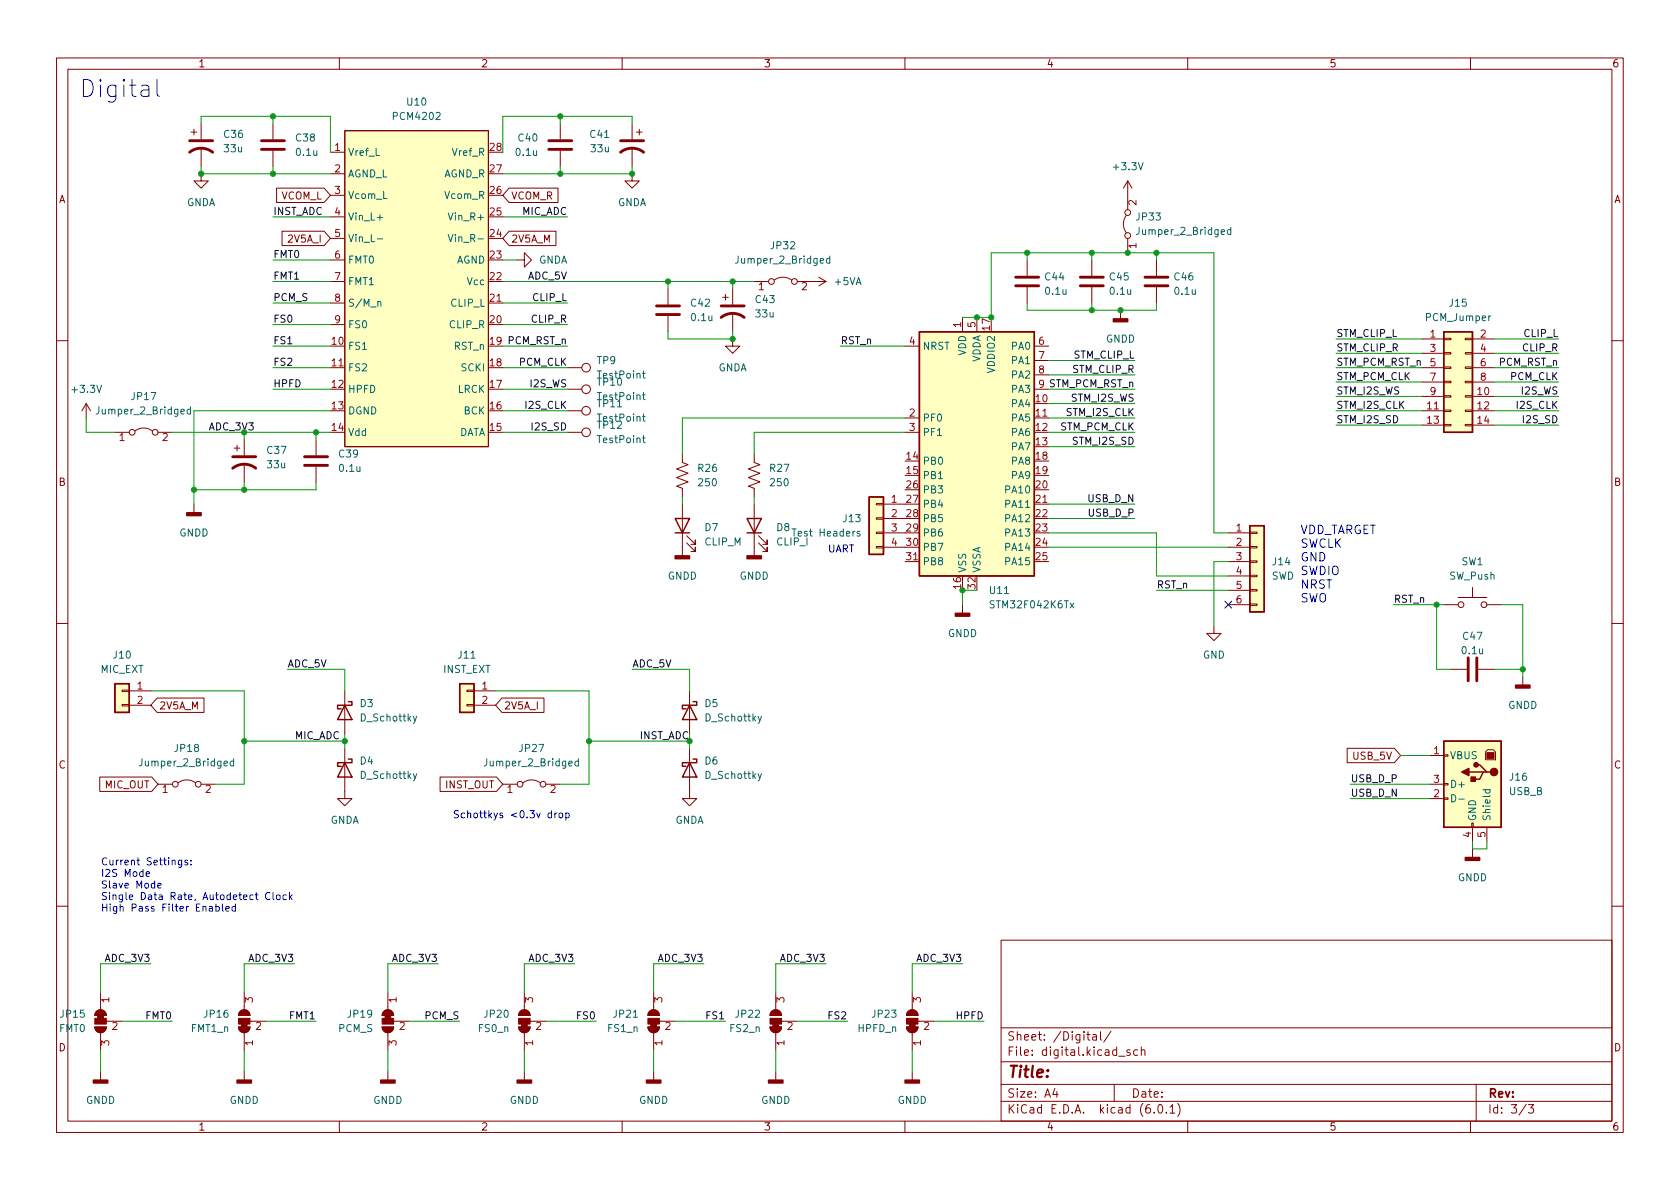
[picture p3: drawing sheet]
<svg xmlns="http://www.w3.org/2000/svg" width="297mm" height="210mm" viewBox="0 0 297 210" stroke-linecap="round" stroke-linejoin="round" font-family="sans-serif">
<g fill="none" stroke="#840000" stroke-width=".18">
<path d="M10 10.2h277v190.1h-277zM12 12.2h273v186.1h-273zM60 10.2v2M110 10.2v2M160 10.2v2M210 10.2v2M260 10.2v2M33.8 23.4h1M34.3 22.9v1M35.6 30.7v1.3h1.2l-1.2 1.3-1.3-1.3h1.3M35.6 21.8v2.8M35.6 26.2v3.3"/>
<path d="M48.3 21.8v2.8M48.3 26.7v2.8M48.9 33.3h8.4l1.1 1.2-1.1 1.3h-8.4zM58.4 26.9h2.6M58.4 30.7h2.6M58.4 34.5h2.6M58.4 38.3h2.6M61 23.1h25.4v55.9h-25.4zM90 33.3h8.7v2.5h-8.7l-1.1-1.3zM99.1 21.8v2.8M99.1 26.7v2.8M111.8 30.7v1.3h1.2l-1.2 1.3-1.3-1.3h1.3"/>
<path d="M111.8 21.8v2.8M111.8 26.2v3.3M112.5 23.4h1M113 22.9v1M199.1 38.1a2.54 2.54 0 0 0 0 3M199.4 32l-.8 1.3M199.4 32v5.1M199.4 32l.8 1.3M49.9 40.9h7.4l1.1 1.3-1.1 1.2h-7.4zM58.4 53.6h2.6M58.4 42.2h2.6M58.4 46h2.6"/>
<path d="M58.4 49.8h2.6M58.4 57.4h2.6M86.4 53.6h2.5M90 40.9h8.3v2.5h-8.3l-1.1-1.2zM91.4 46h1.3v-1.3l1.3 1.3-1.3 1.2v-1.2M118.1 51v2.8M118.1 55.9v2.8M127.8 52.6h1M128.3 52.1v1M129.5 59.9v1.3h1.3l-1.3 1.3-1.2-1.3h1.2M129.5 51v2.8M129.5 55.4v3.3"/>
<path d="M133.3 49.8h2.6M136.9 49.5a2.54 2.54 0 0 1 3.1 0M141 49.8h5M144.8 49l1.2 .8M146 49.8l-1.2 .7M170.2 56.1v2.6M172.7 56.1v2.6M181.6 46v2.8M181.6 50.8v2.8M193 46v2.8M193 50.8v2.8M198.1 54.9v1.5"/>
<path d="M199.4 42.2v2.5M204.5 46v2.8M204.5 50.8v2.8M251.5 59.9h3.8M255.3 59.8h1.2v.3h-1.2zM259.1 59.8h1.2v.3h-1.2zM260.3 59.9h3.9M10 60.2h2M15.2 71.4l-.7 1.2M15.2 71.4v2.5M15.2 71.4l.8 1.2M20.3 76.4h2.6"/>
<path d="M23.9 76.2a2.54 2.54 0 0 1 3 0M27.9 76.4h2.6M41.4 79.2h1M41.9 78.7v1.1M43.2 77.7v2.8M55.9 77.7v2.8M58.4 65h2.6M100.3 72.6h2.6M100.3 65h2.6M100.3 76.4h2.6M100.3 68.8h2.6M160 76.4h2.6"/>
<path d="M160 73.9h2.6M160 61.2h2.6M182.9 68.8h2.5M182.9 73.9h2.5M182.9 61.2h2.5M182.9 63.7h2.5M182.9 66.3h2.5M251.5 70.1h3.8M251.5 72.6h3.8M251.5 75.2h3.8M251.5 62.5h3.8M251.5 65h3.8"/>
<path d="M251.5 67.6h3.8M255.3 75.1h1.2v.2h-1.2zM255.3 72.5h1.2v.3h-1.2zM255.3 70h1.2v.2h-1.2zM255.3 67.4h1.2v.3h-1.2zM255.3 64.9h1.2v.2h-1.2zM255.3 62.4h1.2v.2h-1.2zM259.1 75.1h1.2v.2h-1.2zM259.1 72.5h1.2v.3h-1.2zM259.1 70h1.2v.2h-1.2zM259.1 67.4h1.2v.3h-1.2zM259.1 64.9h1.2v.2h-1.2z"/>
<path d="M259.1 62.4h1.2v.2h-1.2zM260.3 70.1h3.9M260.3 72.6h3.9M260.3 75.2h3.9M260.3 62.5h3.9M260.3 65h3.9M260.3 67.6h3.9M285 60.2h2M34.3 89.1v1.6M43.2 82v3.3M55.9 82.5v2.8M120.6 80.3v1.5l1.1 .4-2.1 .7 2.1 .8-2.1 .7 2.1 .8-2.1 .8 1 .4v1.5"/>
<path d="M120.6 89.1v9.2M121.4 96l1.5 1.5v-.7v.7h-.7M121.4 94.7l1.5 1.6v-.8v.8h-.7M133.3 80.3v1.5l1.1 .4-2.1 .7 2.1 .8-2.1 .7 2.1 .8-2.1 .8 1 .4v1.5M133.3 89.1v9.2M134.1 96l1.5 1.5v-.7v.7h-.7M134.1 94.7l1.5 1.6v-.8v.8h-.7M154.9 96.6h1.3v.3h-1.3zM154.9 94.1h1.3v.3h-1.3zM154.9 91.6h1.3v.2h-1.3zM154.9 89h1.3v.3h-1.3zM156.2 94.2h3.8"/>
<path d="M156.2 96.8h3.8M156.2 89.1h3.8M156.2 91.7h3.8M160 99.3h2.6M182.9 89.1h2.5M217.2 94.2h3.8M217.2 96.8h3.8M217.2 99.3h3.8M221 99.2h1.2v.2h-1.2zM221 96.6h1.2v.3h-1.2zM221 94.1h1.2v.3h-1.2zM10 110.2h2"/>
<path d="M170.2 106.9v1.6M214.6 110.7v1.3h1.3l-1.3 1.3-1.2-1.3h1.2M217.2 101.8h3.8M217.2 104.4h3.8M217.2 106.9h3.8M221 106.8h1.2v.3h-1.2zM221 104.3h1.2v.2h-1.2zM221 101.7h1.2v.3h-1.2zM255.3 106.9h2.5M256.5 118.4h2.8M257.8 105.7h5.1M260.3 103.9v1.8"/>
<path d="M261.4 118.4h2.8M262.9 106.9h2.5M269.2 119.6v1.6M285 110.2h2M17.6 137.4h9.2l1.1 1.3-1.1 1.2h-9.2zM21.6 124.6h1.3v.2h-1.3zM21.6 122h1.3v.3h-1.3zM22.9 122.2h3.8M22.9 124.7h3.8M27.8 123.4h8.3v2.6h-8.3l-1.1-1.3zM27.9 138.7h2.6M31.5 138.4a2.54 2.54 0 0 1 3 0"/>
<path d="M35.6 138.7h2.5M61 132.3v8.9h1.2l-1.2 1.3-1.3-1.3h1.3M61 122.2v7.6M77.8 137.4h10l1.1 1.3-1.1 1.2h-10zM82.5 124.6h1.3v.2h-1.3zM82.5 122h1.3v.3h-1.3zM83.8 122.2h3.8M83.8 124.7h3.8M88.7 123.4h7.5v2.6h-7.5l-1.1-1.3zM88.9 138.7h2.5M92.5 138.4a2.54 2.54 0 0 1 3 0M96.5 138.7h2.6"/>
<path d="M121.9 132.3v8.9h1.3l-1.3 1.3-1.3-1.3h1.3M121.9 122.2v7.6M238.2 132.3h8.3l1.1 1.3-1.1 1.3h-8.3zM252.7 138.7h2.6M252.7 133.6h2.6M255.3 138.6h.7v.2h-.7zM255.3 133.5h.7v.2h-.7zM262.6 133l.4-.4h1l.4 .4v1.4h-1.8zM252.7 141.2h2.6M255.3 141.1h.7v.2h-.7zM260.2 145.5h.3v.8h-.3zM260.3 146.3v2.5"/>
<path d="M260.3 150.1v1.5M262.9 146.3v2.5M10 160.2h2M16.8 179.6a1.02 1.02 0 0 1 1-1 1.02 1.02 0 0 1 1 1M16.8 179.6h2M17.8 175.5v3.1M42.2 179.6a1.02 1.02 0 0 1 1-1 1.02 1.02 0 0 1 1 1M42.2 179.6h2M43.2 175.5v3.1M67.6 179.6a1.02 1.02 0 0 1 1-1 1.02 1.02 0 0 1 1 1M67.6 179.6h2M68.6 175.5v3.1"/>
<path d="M91.7 179.6a1.02 1.02 0 0 1 1-1 1.02 1.02 0 0 1 1 1M91.7 179.6h2M92.7 175.5v3.1M114.6 179.6a1.02 1.02 0 0 1 1-1 1.02 1.02 0 0 1 1 1M114.6 179.6h2M115.6 175.5v3.1M136.1 179.6a1.02 1.02 0 0 1 1.1-1 1.02 1.02 0 0 1 1 1M136.1 179.6h2.1M137.2 175.5v3.1M160.3 179.6a1.02 1.02 0 0 1 1-1 1.02 1.02 0 0 1 1 1M160.3 179.6h2M161.3 175.5v3.1"/>
<path d="M177 166.3h108v32h-108zM285 160.2h2M16.8 181.6a1.02 1.02 0 0 0 1 1 1.02 1.02 0 0 0 1-1M16.8 181.6h2M17.8 182.6v3.1M17.8 189.5v1.5M18.8 180.6h2.8M42.2 181.6a1.02 1.02 0 0 0 1 1 1.02 1.02 0 0 0 1-1M42.2 181.6h2M43.2 182.6v3.1M43.2 189.5v1.5M44.2 180.6h2.8"/>
<path d="M60 198.3v2M67.6 181.6a1.02 1.02 0 0 0 1 1 1.02 1.02 0 0 0 1-1M67.6 181.6h2M68.6 182.6v3.1M68.6 189.5v1.5M69.6 180.6h2.8M91.7 181.6a1.02 1.02 0 0 0 1 1 1.02 1.02 0 0 0 1-1M91.7 181.6h2M92.7 182.6v3.1M92.7 189.5v1.5M93.7 180.6h2.8M110 198.3v2"/>
<path d="M114.6 181.6a1.02 1.02 0 0 0 1 1 1.02 1.02 0 0 0 1-1M114.6 181.6h2M115.6 182.6v3.1M115.6 189.5v1.5M116.6 180.6h2.8M136.1 181.6a1.02 1.02 0 0 0 1.1 1 1.02 1.02 0 0 0 1-1M136.1 181.6h2.1M137.2 182.6v3.1M137.2 189.5v1.5M138.2 180.6h2.8M160 198.3v2M160.3 181.6a1.02 1.02 0 0 0 1 1 1.02 1.02 0 0 0 1-1"/>
<path d="M160.3 181.6h2M161.3 182.6v3.1M161.3 189.5v1.5M162.3 180.6h2.8M177 194.8h108M177 191.8h108M177 187.8h108M177 181.8h108M186.5 192.5l-.4 1h1M186.9 193v1M192.1 182.9h.6M192.4 182.4v1.3l.3 .2"/>
<path d="M193.2 183h.6l.1 .9M193.9 183.3l-.5 .1a.29 .29 0 0 0-.3 .2 .29 .29 0 0 0 .3 .3h.5M194.6 182.4v1.3l.2 .2M196.4 182.4l-1.3 1.9M197 191.8v3M197.8 186.8h1.1M199.8 185.7l-.4-.1-.2 .2 .1 .3 .5 .1v.4h-.6M201.1 185.7l-.4-.1-.3 .3v.4l.2 .3h.5M201.8 185.8l.2-.2 .4 .1v.9M201.8 185.1v1.5M204.1 196.7v.1M204.9 195.4l.2-.1a.81 .81 0 0 1 .6 .7 .81 .81 0 0 1-.3 .8h-.2a.81 .81 0 0 1-.6-.6 .81 .81 0 0 1 .3-.8z"/>
<path d="M206.2 196.7v.1M206.9 195.8l.4-.5v1.5M206.9 196.8h.8M208.2 195.1a1.72 1.72 0 0 1 0 2.3M210 198.3v2M260 198.3v2M261 191.8v6.5M269.9 195.3l-1.3 1.9M270.2 195.3h1l-.6 .6 .5 .1v.7l-.2 .1h-.5l-.2-.1"/>
<circle cx="199.4" cy="37.6" r=".51"/>
<circle cx="136.4" cy="49.8" r=".51"/>
<circle cx="140.5" cy="49.8" r=".51"/>
<circle cx="199.4" cy="41.7" r=".51"/>
<circle cx="23.4" cy="76.4" r=".51"/>
<circle cx="27.4" cy="76.4" r=".51"/>
<circle cx="103.6" cy="68.8" r=".76"/>
<circle cx="103.6" cy="65" r=".76"/>
<circle cx="103.6" cy="76.4" r=".76"/>
<circle cx="103.6" cy="72.6" r=".76"/>
<circle cx="258.3" cy="106.9" r=".51"/>
<circle cx="262.4" cy="106.9" r=".51"/>
<circle cx="31" cy="138.7" r=".51"/>
<circle cx="35.1" cy="138.7" r=".51"/>
<circle cx="91.9" cy="138.7" r=".51"/>
<circle cx="96" cy="138.7" r=".51"/>
</g>
<g fill="#840000" stroke="#840000" stroke-width=".25">
<path d="M259.1 151.6h2.5v.5h-2.5z"/>
<path d="M132.1 98.3h2.5v.5h-2.5z"/>
<path d="M196.8 56.4h2.6v.5h-2.6z"/>
<path d="M258.4 136.5l1.3-.6v1.3z"/>
<path d="M260.1 137.4h.8v.8h-.8z"/>
<path d="M135.9 191h2.5v.5h-2.5z"/>
<path d="M33 90.7h2.6v.5h-2.6z"/>
<path d="M41.9 191h2.5v.5h-2.5z"/>
<path d="M67.3 191h2.5v.5h-2.5z"/>
<path d="M268 121.2h2.5v.5h-2.5z"/>
<path d="M16.5 191h2.5v.5h-2.5z"/>
<path d="M168.9 108.5h2.5v.5h-2.5z"/>
<path d="M114.3 191h2.5v.5h-2.5z"/>
<path d="M91.4 191h2.6v.5h-2.6z"/>
<path d="M119.4 98.3h2.5v.5h-2.5z"/>
<path d="M160 191h2.6v.5h-2.6z"/>
<circle cx="264.2" cy="136.5" r=".63"/>
<circle cx="261" cy="135.2" r=".38"/>
</g>
<g fill="none" stroke="#006464" stroke-width=".18">
<path d="M66.7 38.4h1M66.7 42.2h1M66.8 53.4l.2-.1 .3 .1v.8M79.2 41.5l.5 1.2 .4-1.2M146.7 45.8l-.3-.1-.3 .2 .1 .6h.5M146.7 45.3v1.2M217.6 40.7l-.4-.1-.2 .3 .1 .5h.5M217.6 40.2v1.3M33.7 72.4h-.4l-.2 .2 .1 .6h.5M33.7 71.9v1.3M113.6 66h.5M113.6 73.6h.5"/>
<path d="M113.6 77.4h.5M113.6 69.8h.5M113.8 65.6v1.1l.3 .2M113.8 73.2v1.1l.3 .2M113.8 77v1.1l.3 .2M113.8 69.4v1.1l.3 .2M152 94h-.3l-.2 .1 .1 .2 .4 .1v.3h-.5M189.2 106.7l.7 .8M189.9 106.7l-.7 .8M41.3 134.7l-.4-.1-.2 .2 .1 .6h.5M41.3 134.2v1.2M73.7 126.7l-.4 1.1-.2 .1"/>
<path d="M73.7 136.8l-.4 1.2-.2 .1M102.3 134.7l-.4-.1-.2 .2 .1 .6h.5M102.3 134.2v1.2M134.6 136.8l-.4 1.2-.2 .1M134.6 126.7l-.4 1.1-.2 .1M262.2 139.6h1.3M262.7 139.6l-.1 .4 .3 .2 .5-.1v-.5M256.7 140.5a.64 .64 0 0 1 .7 .7 .64 .64 0 0 1-.7 .6zM257.9 141.3h1"/>
</g>
<g fill="none" stroke="#840000" stroke-width=".25">
<path d="M162.6 58.7h20.3v43.1h-20.3zM255.3 58.7h5v17.7h-5zM119.4 91.7h2.5l-1.3 2.5zM119.4 94.2h2.5M132.1 91.7h2.5l-1.3 2.5zM132.1 94.2h2.5M153.7 87.9h2.5v10.1h-2.5zM221 93h2.5v15.2h-2.5zM20.3 120.9h2.6v5.1h-2.6zM61 124.7l1.2 2.5h-2.5zM61 134.9l1.2 2.5h-2.5zM61.6 124.1h.6v.6h-2.5v.6h.6"/>
<path d="M61.6 134.2h.6v.7h-2.5v.6h.6M81.3 120.9h2.5v5.1h-2.5zM121.9 134.9l1.3 2.5h-2.6zM121.9 124.7l1.3 2.5h-2.6zM122.6 134.2h.6v.7h-2.6v.6h.7M122.6 124.1h.6v.6h-2.6v.6h.7M255.3 131.1h10.1v15.2h-10.1zM259.7 136.5h2.6M261 135.2h.6l1.3 1.3h.6M262.9 136.5h-.6l-.7 1.3h-1.3"/>
</g>
<g fill="none" stroke="#840000" stroke-width=".51">
<path d="M33.5 26.9a3.3 3.3 0 0 1 4.1 0M33.5 24.9h4.1M46.2 24.9h4.1M46.2 26.4h4.1M97 24.9h4.1M97 26.4h4.1M109.7 26.9a3.3 3.3 0 0 1 4.1 0M109.7 24.9h4.1M116.1 54.1h4M116.1 55.6h4M127.5 56.1a3.3 3.3 0 0 1 4.1 0M127.5 54.1h4.1"/>
<path d="M179.6 50.5h4M179.6 49h4M191 50.5h4.1M191 49h4.1M202.4 50.5h4.1M202.4 49h4.1M41.1 82.8a3.3 3.3 0 0 1 4.1 0M41.1 80.8h4.1M53.8 80.8h4.1M53.8 82.3h4.1M259.6 116.3v4.1M261.1 116.3v4.1"/>
</g>
<g fill="#ffffc2" stroke="#ffffc2" stroke-width=".18">
<path d="M81.3 120.9h2.5v5.1h-2.5z"/>
<path d="M255.3 131.1h10.1v15.2h-10.1z"/>
<path d="M255.3 58.7h5v17.7h-5z"/>
<path d="M61 23.1h25.4v55.9h-25.4z"/>
<path d="M20.3 120.9h2.6v5.1h-2.6z"/>
<path d="M221 93h2.5v15.2h-2.5z"/>
<path d="M162.6 58.7h20.3v43.1h-20.3z"/>
<path d="M153.7 87.9h2.5v10.1h-2.5z"/>
</g>
<g fill="#840000" stroke="#840000" stroke-width=".18">
<path d="M262.9 133.1h1.3v1h-1.3z"/>
<path d="M136.7 181.1h1v.5h-1z"/>
<path d="M136.1 181.6h2.1a1.02 1.02 0 0 1-1 1 1.02 1.02 0 0 1-1.1-1z"/>
<path d="M136.1 180.1h2.1v1h-2.1z"/>
<path d="M136.4 178.9a1.02 1.02 0 0 1 1.1-.3 1.02 1.02 0 0 1 .7 1h-2.1z"/>
<path d="M42.7 181.1h1v.5h-1z"/>
<path d="M42.2 181.6h2a1.02 1.02 0 0 1-1 1 1.02 1.02 0 0 1-1-1z"/>
<path d="M42.2 180.1h2v1h-2z"/>
<path d="M42.5 178.9a1.02 1.02 0 0 1 1.1-.3 1.02 1.02 0 0 1 .6 1h-2z"/>
<path d="M68.1 179.6h1v.5h-1z"/>
<path d="M67.9 178.9a1.02 1.02 0 0 1 1.1-.3 1.02 1.02 0 0 1 .6 1h-2z"/>
<path d="M67.6 180.1h2v1h-2z"/>
<path d="M67.6 181.6h2a1.02 1.02 0 0 1-1 1 1.02 1.02 0 0 1-1-1z"/>
<path d="M17.3 179.6h1v.5h-1z"/>
<path d="M17.1 178.9a1.02 1.02 0 0 1 1.1-.3 1.02 1.02 0 0 1 .6 1h-2z"/>
<path d="M16.8 180.1h2v1h-2z"/>
<path d="M16.8 181.6h2a1.02 1.02 0 0 1-1 1 1.02 1.02 0 0 1-1-1z"/>
<path d="M115.1 181.1h1v.5h-1z"/>
<path d="M114.6 181.6h2a1.02 1.02 0 0 1-1 1 1.02 1.02 0 0 1-1-1z"/>
<path d="M114.6 180.1h2v1h-2z"/>
<path d="M114.9 178.9a1.02 1.02 0 0 1 1.1-.3 1.02 1.02 0 0 1 .6 1h-2z"/>
<path d="M92.2 181.1h1v.5h-1z"/>
<path d="M91.7 181.6h2a1.02 1.02 0 0 1-1 1 1.02 1.02 0 0 1-1-1z"/>
<path d="M91.7 180.1h2v1h-2z"/>
<path d="M92 178.9a1.02 1.02 0 0 1 1.1-.3 1.02 1.02 0 0 1 .6 1h-2z"/>
<path d="M160.8 181.1h1v.5h-1z"/>
<path d="M160.3 181.6h2a1.02 1.02 0 0 1-1 1 1.02 1.02 0 0 1-1-1z"/>
<path d="M160.3 180.1h2v1h-2z"/>
<path d="M160.6 178.9a1.02 1.02 0 0 1 1.1-.3 1.02 1.02 0 0 1 .6 1h-2z"/>
</g>
<g fill="none" stroke="#0000c2" stroke-width=".18">
<path d="M27.8 14.1v2.5l.1 .3 .3 .2M25.8 154.6l.6-.1v-.3l-.4-.1-.2 .2 .1 .6h.5M27.9 156.6l.6-.1-.1-.2-.3-.1-.2 .2 .1 .6h.4M32.1 152.1v1l-.2 .3-.3-.1M32.1 152.2l-.3-.1-.3 .2 .1 .6h.5M33.2 152.2l-.3-.1-.2 .2v.2l.5 .1v.3h-.5M33.8 152.8v.1M33.8 152.2v.1M38.2 159.9v1.2M39.3 159.9v1l.2 .2M41.6 159.9v1.2M47.7 157.9a.6 .6 0 0 0-.8 .5 .6 .6 0 0 0 .6 .7l.2-.1"/>
<path d="M48.3 157.8v1.1l.2 .2M49 158.3l.3-.1 .2 .3v.3l-.2 .3-.3-.1-.1-.2zM50.6 158.3l-.3-.1-.3 .3 .2 .5h.4M51.2 157.8v1.3M51.3 158.6l.4 .5M51.7 158.2l-.5 .5M97.5 143.8h-.4l-.2 .2 .1 .6h.5M97.5 143.3v1.3M98.1 143.8v.8M98.5 143.8l-.4 .2M99 143.8h.3l.2 .2v.4l-.2 .2h-.3l-.2-.2zM100 143.8h.4l.2 .2-.1 .6h-.5"/>
<path d="M100 143.8v1.2M38.2 160.3h.3l.3 .2-.1 .6h-.5M39.9 160.7l.6-.1v-.3h-.4l-.2 .2 .1 .6h.5M41.6 160.3h-.3l-.3 .2 .1 .6h.5"/>
</g>
<g fill="none" stroke="#009600" stroke-width=".18">
<path d="M35.6 21.8v-1.2h22.8v6.3M35.6 29.5v1.2h22.8M48.3 38.3h10.1M48.3 20.6v1.2M48.3 29.5v1.2M88.9 38.3h11.4M99.1 20.6v1.2M99.1 29.5v1.2M111.8 21.8v-1.2h-22.9v6.3M111.8 29.5v1.2h-22.9M48.3 46h10.1M48.3 57.4h10.1"/>
<path d="M48.3 53.6h10.1M48.3 49.8h10.1M88.9 46h2.5M88.9 57.4h11.4M88.9 53.6h11.4M88.9 49.8h44.4M118.1 58.7v1.2h11.4v-1.2M118.1 49.8v1.2M129.5 49.8v1.2M170.2 56.1h5.1v-11.4h39.3v49.5h2.6M181.6 53.6v1.3h22.9v-1.3M181.6 44.7v1.3"/>
<path d="M193 44.7v1.3M193 53.6v1.3M204.5 44.7v1.3M236.2 59.9h15.3M264.2 59.9h11.4M15.2 73.9v2.5h5.1M30.5 76.4h27.9M43.2 76.4v1.3M48.3 68.8h10.1M48.3 61.2h10.1M48.3 65h10.1M55.9 76.4v1.3"/>
<path d="M58.4 72.6h-24.1v16.5M88.9 68.8h11.4M88.9 76.4h11.4M88.9 72.6h11.4M88.9 61.2h11.4M88.9 65h11.4M148.6 61.2h11.4M160 76.4h-26.7v3.9M160 73.9h-39.4v6.4M185.4 71.4h15.3M185.4 68.8h15.3M185.4 66.3h15.3"/>
<path d="M185.4 76.4h15.3M185.4 73.9h15.3M185.4 63.7h15.3M185.4 79h15.3M236.2 72.6h15.3M236.2 65h15.3M236.2 70.1h15.3M236.2 75.2h15.3M236.2 67.6h15.3M236.2 62.5h15.3M264.2 72.6h11.4M264.2 65h11.4"/>
<path d="M264.2 70.1h11.4M264.2 75.2h11.4M264.2 67.6h11.4M264.2 62.5h11.4M43.2 85.3v1.3M55.9 85.3v1.3h-21.6M120.6 87.9v1.2M133.3 87.9v1.2M185.4 94.2h19.1v7.6h12.7M185.4 91.7h15.3M185.4 89.1h15.3M185.4 96.8h31.8"/>
<path d="M217.2 99.3h-2.6v11.4M50.8 118.4h10.2v3.8M111.8 118.4h10.1v3.8M172.7 104.4h-2.5v2.5M204.5 104.4h12.7M246.4 106.9h8.9M254 106.9v11.5h2.5M264.2 118.4h5M265.4 106.9h3.8v12.7M26.7 122.2h16.5v16.5h-5.1M43.2 131.1h17.8M61 129.8v2.5"/>
<path d="M87.6 122.2h16.5v16.5h-5M104.1 131.1h17.8v1.2M238.8 138.7h13.9M247.6 133.6h5.1M238.8 141.2h13.9M260.3 148.8v1.3h2.6v-1.3M26.7 170.4h-8.9v5.1M52.1 170.4h-8.9v5.1M77.5 170.4h-8.9v5.1M101.6 170.4h-8.9v5.1M124.5 170.4h-8.9v5.1M146 170.4h-8.8v5.1"/>
<path d="M170.2 170.4h-8.9v5.1M17.8 185.7v3.8M21.6 180.6h8.9M43.2 185.7v3.8M47 180.6h8.9M68.6 185.7v3.8M72.4 180.6h8.9M92.7 185.7v3.8M96.5 180.6h8.9M115.6 185.7v3.8M119.4 180.6h8.9M137.2 185.7v3.8"/>
<path d="M141 180.6h8.9M161.3 185.7v3.8M165.1 180.6h8.9"/>
</g>
<path d="M216.6 106.3l1.2 1.2M217.8 106.3l-1.2 1.2" fill="none" stroke="#000084" stroke-width=".18"/>
<g fill="#009600" stroke="#009600" stroke-width=".18">
<circle cx="99.1" cy="30.7" r=".46"/>
<circle cx="99.1" cy="20.6" r=".46"/>
<circle cx="269.2" cy="118.4" r=".46"/>
<circle cx="254" cy="106.9" r=".46"/>
<circle cx="104.1" cy="131.1" r=".46"/>
<circle cx="121.9" cy="131.1" r=".46"/>
<circle cx="199.4" cy="44.7" r=".46"/>
<circle cx="193" cy="44.7" r=".46"/>
<circle cx="193" cy="54.9" r=".46"/>
<circle cx="198.1" cy="54.9" r=".46"/>
<circle cx="204.5" cy="44.7" r=".46"/>
<circle cx="181.6" cy="44.7" r=".46"/>
<circle cx="175.3" cy="56.1" r=".46"/>
<circle cx="48.3" cy="30.7" r=".46"/>
<circle cx="55.9" cy="76.4" r=".46"/>
<circle cx="48.3" cy="20.6" r=".46"/>
<circle cx="35.6" cy="30.7" r=".46"/>
<circle cx="43.2" cy="131.1" r=".46"/>
<circle cx="43.2" cy="86.6" r=".46"/>
<circle cx="34.3" cy="86.6" r=".46"/>
<circle cx="61" cy="131.1" r=".46"/>
<circle cx="170.2" cy="104.4" r=".46"/>
<circle cx="172.7" cy="56.1" r=".46"/>
<circle cx="129.5" cy="59.9" r=".46"/>
<circle cx="111.8" cy="30.7" r=".46"/>
<circle cx="118.1" cy="49.8" r=".46"/>
<circle cx="129.5" cy="49.8" r=".46"/>
</g>
<text font-size="4.2" fill="#0000c2" x="14" y="17.2">Digital</text>
<text font-size="2.8" fill="#840000" x="178" y="190.6">Title:</text>
<g font-size="2.1" fill="#0000c2">
<text x="229.9" y="94.4">VDD_TARGET</text>
<text x="229.9" y="96.9">SWCLK</text>
<text x="229.9" y="99.3">GND</text>
<text x="229.9" y="101.7">SWDIO</text>
<text x="229.9" y="104.1">NRST</text>
<text x="229.9" y="106.5">SWO</text>
</g>
<g font-size="2.1" fill="#840000">
<text x="178" y="184">Sheet: /Digital/</text>
<text x="178" y="186.7">File: digital.kicad_sch</text>
<text x="178" y="196.9">KiCad E.D.A. kicad (6.0.1)</text>
<text x="178" y="194.1">Size: A4</text>
<text x="200" y="194.1">Date:</text>
<text x="263" y="194.1">Rev:</text>
<text x="263" y="196.9">Id: 3/3</text>
</g>
<g font-size="1.8" fill="#840000">
<text x="35" y="11.9">1</text>
<text x="85" y="11.9">2</text>
<text x="135" y="11.9">3</text>
<text x="185" y="11.9">4</text>
<text x="235" y="11.9">5</text>
<text x="285" y="11.9">6</text>
<text x="10.3" y="35.9">A</text>
<text x="49.6" y="35.3">VCOM_L</text>
<text x="90.3" y="35.3">VCOM_R</text>
<text x="285.3" y="35.9">A</text>
<text x="51.1" y="42.9">2V5A_I</text>
<text x="90.3" y="42.9">2V5A_M</text>
<text x="10.3" y="85.9">B</text>
<text x="285.3" y="85.9">B</text>
<text x="28.1" y="125.4">2V5A_M</text>
<text x="89.1" y="125.4">2V5A_I</text>
<text x="10.3" y="135.9">C</text>
<text x="239.3" y="134.3">USB_5V</text>
<text x="285.3" y="135.9">C</text>
<text x="18.6" y="139.4">MIC_OUT</text>
<text x="78.7" y="139.4">INST_OUT</text>
<text x="10.3" y="185.9">D</text>
<text x="285.3" y="185.9">D</text>
<text x="35" y="199.9">1</text>
<text x="85" y="199.9">2</text>
<text x="135" y="199.9">3</text>
<text x="185" y="199.9">4</text>
<text x="235" y="199.9">5</text>
<text x="285" y="199.9">6</text>
</g>
<g font-size="1.8" fill="#006464">
<text x="69.7" y="21.2">PCM4202</text>
<text x="72" y="18.7">U10</text>
<text x="39.7" y="24.4">C36</text>
<text x="39.7" y="26.9">33u</text>
<text x="52.4" y="25">C38</text>
<text x="52.5" y="27.6">0.1u</text>
<text x="61.5" y="27.6">Vref_L</text>
<text x="80.2" y="27.6">Vref_R</text>
<text x="91.3" y="27.6">0.1u</text>
<text x="91.7" y="25">C40</text>
<text x="104.4" y="24.4">C41</text>
<text x="104.6" y="26.9">33u</text>
<text x="61.5" y="31.4">AGND_L</text>
<text x="61.5" y="35.2">Vcom_L</text>
<text x="78.4" y="31.4">AGND_R</text>
<text x="78.8" y="35.2">Vcom_R</text>
<text x="197.1" y="30.1">+3.3V</text>
<text x="33" y="36.4">GNDA</text>
<text x="61.5" y="39">Vin_L+</text>
<text x="79.8" y="39">Vin_R+</text>
<text x="109.2" y="36.4">GNDA</text>
<text x="201" y="39">JP33</text>
<text x="201.3" y="41.5">Jumper_2_Bridged</text>
<text x="61.5" y="42.8">Vin_L-</text>
<text x="61.5" y="46.6">FMT0</text>
<text x="80.3" y="42.8">Vin_R-</text>
<text x="80.6" y="46.6">AGND</text>
<text x="95.2" y="46.6">GNDA</text>
<text x="130.4" y="46.6">Jumper_2_Bridged</text>
<text x="136.4" y="44.1">JP32</text>
<text x="61.5" y="50.4">FMT1</text>
<text x="82.7" y="50.4">Vcc</text>
<text x="133.7" y="53.6">C43</text>
<text x="147.6" y="50.4">+5VA</text>
<text x="184.8" y="49.6">C44</text>
<text x="184.9" y="52.1">0.1u</text>
<text x="196.3" y="49.6">C45</text>
<text x="196.4" y="52.1">0.1u</text>
<text x="207.7" y="49.6">C46</text>
<text x="207.8" y="52.1">0.1u</text>
<text x="61.5" y="54.2">S/M_n</text>
<text x="61.5" y="58">FS0</text>
<text x="79.6" y="58">CLIP_R</text>
<text x="79.8" y="54.2">CLIP_L</text>
<text x="122.2" y="54.2">C42</text>
<text x="122.3" y="56.8">0.1u</text>
<text x="133.7" y="56.1">33u</text>
<text x="252.2" y="56.8">PCM_Jumper</text>
<text x="256.3" y="54.2">J15</text>
<text x="61.5" y="61.8">FS1</text>
<text x="61.5" y="65.7">FS2</text>
<text x="80.3" y="61.8">RST_n</text>
<text x="81.6" y="65.7">SCKI</text>
<text x="105.6" y="64.4">TP9</text>
<text x="126.9" y="65.7">GNDA</text>
<text x="163.1" y="61.8">NRST</text>
<text x="170.8" y="62.9" transform="rotate(-90 170.8 62.9)">VDD</text>
<text x="173.4" y="64.2" transform="rotate(-90 173.4 64.2)">VDDA</text>
<text x="175.9" y="65.8" transform="rotate(-90 175.9 65.8)">VDDIO2</text>
<text x="178.9" y="61.8">PA0</text>
<text x="178.9" y="64.4">PA1</text>
<text x="195.5" y="60.6">GNDD</text>
<text x="12.9" y="69.5">+3.3V</text>
<text x="23.3" y="70.7">JP17</text>
<text x="61.5" y="69.5">HPFD</text>
<text x="80.9" y="69.5">LRCK</text>
<text x="105.7" y="68.2">TP10</text>
<text x="105.8" y="66.9">TestPoint</text>
<text x="105.8" y="70.7">TestPoint</text>
<text x="178.9" y="66.9">PA2</text>
<text x="178.9" y="69.5">PA3</text>
<text x="17.4" y="73.3">Jumper_2_Bridged</text>
<text x="61.5" y="73.3">DGND</text>
<text x="61.5" y="77.1">Vdd</text>
<text x="80.9" y="77.1">DATA</text>
<text x="82" y="73.3">BCK</text>
<text x="105.7" y="72">TP11</text>
<text x="105.7" y="75.8">TP12</text>
<text x="105.8" y="74.5">TestPoint</text>
<text x="163.1" y="74.5">PF0</text>
<text x="163.1" y="77.1">PF1</text>
<text x="178.9" y="72">PA4</text>
<text x="178.9" y="74.5">PA5</text>
<text x="178.9" y="77.1">PA6</text>
<text x="47.3" y="80.3">C37</text>
<text x="47.3" y="82.8">33u</text>
<text x="60" y="80.9">C39</text>
<text x="60.1" y="83.4">0.1u</text>
<text x="105.8" y="78.4">TestPoint</text>
<text x="123.5" y="83.4">R26</text>
<text x="136.2" y="83.4">R27</text>
<text x="163.1" y="82.2">PB0</text>
<text x="178.9" y="79.6">PA7</text>
<text x="178.9" y="82.2">PA8</text>
<text x="123.6" y="86">250</text>
<text x="136.3" y="86">250</text>
<text x="163.1" y="84.7">PB1</text>
<text x="163.1" y="87.2">PB3</text>
<text x="163.1" y="89.8">PB4</text>
<text x="177.9" y="87.2">PA10</text>
<text x="177.9" y="89.8">PA11</text>
<text x="178.9" y="84.7">PA9</text>
<text x="31.7" y="94.9">GNDD</text>
<text x="124.6" y="93.9">D7</text>
<text x="137.3" y="93.9">D8</text>
<text x="140.6" y="94.9">Test Headers</text>
<text x="149.2" y="92.3">J13</text>
<text x="163.1" y="92.3">PB5</text>
<text x="163.1" y="94.9">PB6</text>
<text x="177.9" y="92.3">PA12</text>
<text x="177.9" y="94.9">PA13</text>
<text x="124.6" y="96.5">CLIP_M</text>
<text x="137.4" y="96.5">CLIP_I</text>
<text x="163.1" y="97.4">PB7</text>
<text x="163.1" y="99.9">PB8</text>
<text x="170.8" y="101.3" transform="rotate(-90 170.8 101.3)">VSS</text>
<text x="173.4" y="101.3" transform="rotate(-90 173.4 101.3)">VSSA</text>
<text x="177.9" y="97.4">PA14</text>
<text x="177.9" y="99.9">PA15</text>
<text x="225.1" y="99.9">J14</text>
<text x="258.4" y="99.9">SW1</text>
<text x="118" y="102.5">GNDD</text>
<text x="130.7" y="102.5">GNDD</text>
<text x="175.1" y="105">U11</text>
<text x="175.4" y="107.6">STM32F042K6Tx</text>
<text x="224.8" y="102.5">SWD</text>
<text x="256.3" y="102.5">SW_Push</text>
<text x="167.6" y="112.6">GNDD</text>
<text x="258.7" y="113.1">C47</text>
<text x="17.8" y="119">MIC_EXT</text>
<text x="20.1" y="116.5">J10</text>
<text x="78.3" y="119">INST_EXT</text>
<text x="81.1" y="116.5">J11</text>
<text x="212.7" y="116.5">GND</text>
<text x="258.6" y="115.7">0.1u</text>
<text x="63.7" y="125">D3</text>
<text x="124.6" y="125">D5</text>
<text x="266.6" y="125.3">GNDD</text>
<text x="63.9" y="127.6">D_Schottky</text>
<text x="124.8" y="127.6">D_Schottky</text>
<text x="25" y="135.5">Jumper_2_Bridged</text>
<text x="31" y="133">JP18</text>
<text x="63.7" y="135.2">D4</text>
<text x="63.9" y="137.7">D_Schottky</text>
<text x="86" y="135.5">Jumper_2_Bridged</text>
<text x="91.9" y="133">JP27</text>
<text x="124.6" y="135.2">D6</text>
<text x="124.8" y="137.7">D_Schottky</text>
<text x="256.3" y="134.2">VBUS</text>
<text x="256.3" y="139.3">D+</text>
<text x="266.8" y="140.6">USB_B</text>
<text x="267" y="138">J16</text>
<text x="58.4" y="145.7">GNDA</text>
<text x="119.3" y="145.7">GNDA</text>
<text x="261" y="145.3" transform="rotate(-90 261 145.3)">GND</text>
<text x="263.5" y="145.3" transform="rotate(-90 263.5 145.3)">Shield</text>
<text x="257.7" y="155.8">GNDD</text>
<text x="10.8" y="180">JP15</text>
<text x="36.2" y="180">JP16</text>
<text x="61.6" y="180">JP19</text>
<text x="85.7" y="180">JP20</text>
<text x="108.6" y="180">JP21</text>
<text x="130.1" y="180">JP22</text>
<text x="154.3" y="180">JP23</text>
<text x="10.5" y="182.5">FMT0</text>
<text x="33.8" y="182.5">FMT1_n</text>
<text x="59.8" y="182.5">PCM_S</text>
<text x="84.6" y="182.5">FS0_n</text>
<text x="107.5" y="182.5">FS1_n</text>
<text x="129.1" y="182.5">FS2_n</text>
<text x="151.7" y="182.5">HPFD_n</text>
<text x="15.2" y="195.2">GNDD</text>
<text x="40.6" y="195.2">GNDD</text>
<text x="66" y="195.2">GNDD</text>
<text x="90.1" y="195.2">GNDD</text>
<text x="113" y="195.2">GNDD</text>
<text x="134.6" y="195.2">GNDD</text>
<text x="158.7" y="195.2">GNDD</text>
</g>
<g font-size="1.8" fill="#a90000">
<text x="59.2" y="26.7">1</text>
<text x="86.6" y="26.7">28</text>
<text x="59.2" y="30.5">2</text>
<text x="59.2" y="34.3">3</text>
<text x="86.6" y="34.3">26</text>
<text x="86.6" y="30.5">27</text>
<text x="59.2" y="38.1">4</text>
<text x="59.2" y="41.9">5</text>
<text x="86.6" y="41.9">24</text>
<text x="86.6" y="38.1">25</text>
<text x="200.9" y="36.3" transform="rotate(-90 200.9 36.3)">2</text>
<text x="59.2" y="45.7">6</text>
<text x="86.6" y="45.7">23</text>
<text x="200.9" y="43.9" transform="rotate(-90 200.9 43.9)">1</text>
<text x="59.2" y="49.5">7</text>
<text x="59.2" y="53.3">8</text>
<text x="86.6" y="53.3">21</text>
<text x="86.6" y="49.5">22</text>
<text x="134.1" y="51.3">1</text>
<text x="141.7" y="51.3">2</text>
<text x="59.2" y="57.1">9</text>
<text x="86.6" y="57.1">20</text>
<text x="169.9" y="57.9" transform="rotate(-90 169.9 57.9)">1</text>
<text x="172.5" y="57.9" transform="rotate(-90 172.5 57.9)">5</text>
<text x="175" y="58.4" transform="rotate(-90 175 58.4)">17</text>
<text x="252.9" y="59.7">1</text>
<text x="261.8" y="59.7">2</text>
<text x="58.7" y="61">10</text>
<text x="58.7" y="64.8">11</text>
<text x="86.6" y="64.8">18</text>
<text x="160.8" y="61">4</text>
<text x="183.7" y="61">6</text>
<text x="183.7" y="63.5">7</text>
<text x="252.9" y="62.2">3</text>
<text x="252.9" y="64.8">5</text>
<text x="261.8" y="62.2">4</text>
<text x="261.8" y="64.8">6</text>
<text x="58.7" y="68.6">12</text>
<text x="86.6" y="68.6">17</text>
<text x="183.2" y="71.1">10</text>
<text x="183.7" y="66">8</text>
<text x="252.9" y="67.3">7</text>
<text x="252.9" y="69.8">9</text>
<text x="261.3" y="69.8">10</text>
<text x="261.8" y="67.3">8</text>
<text x="21.1" y="78">1</text>
<text x="28.7" y="78">2</text>
<text x="58.7" y="72.4">13</text>
<text x="58.7" y="76.2">14</text>
<text x="86.6" y="76.2">15</text>
<text x="86.6" y="72.4">16</text>
<text x="160.8" y="73.7">2</text>
<text x="160.8" y="76.2">3</text>
<text x="183.2" y="73.7">11</text>
<text x="183.2" y="76.2">12</text>
<text x="252.4" y="72.4">11</text>
<text x="252.4" y="74.9">13</text>
<text x="261.3" y="72.4">12</text>
<text x="261.3" y="74.9">14</text>
<text x="160.3" y="81.3">14</text>
<text x="160.3" y="83.8">15</text>
<text x="183.2" y="78.7">13</text>
<text x="183.2" y="81.3">18</text>
<text x="183.2" y="83.8">19</text>
<text x="157.6" y="88.9">1</text>
<text x="160.3" y="86.4">26</text>
<text x="160.3" y="88.9">27</text>
<text x="183.2" y="86.4">20</text>
<text x="183.2" y="88.9">21</text>
<text x="157.6" y="91.4">2</text>
<text x="157.6" y="94">3</text>
<text x="160.3" y="91.4">28</text>
<text x="160.3" y="94">29</text>
<text x="183.2" y="91.4">22</text>
<text x="183.2" y="94">23</text>
<text x="218.6" y="94">1</text>
<text x="157.6" y="96.5">4</text>
<text x="160.3" y="96.5">30</text>
<text x="160.3" y="99.1">31</text>
<text x="183.2" y="96.5">24</text>
<text x="183.2" y="99.1">25</text>
<text x="218.6" y="96.5">2</text>
<text x="218.6" y="99.1">3</text>
<text x="218.6" y="101.6">4</text>
<text x="169.9" y="104.1" transform="rotate(-90 169.9 104.1)">16</text>
<text x="172.5" y="104.1" transform="rotate(-90 172.5 104.1)">32</text>
<text x="218.6" y="104.1">5</text>
<text x="218.6" y="106.7">6</text>
<text x="24.3" y="121.9">1</text>
<text x="24.3" y="124.5">2</text>
<text x="85.2" y="121.9">1</text>
<text x="85.2" y="124.5">2</text>
<text x="253.5" y="133.3">1</text>
<text x="28.7" y="140.2">1</text>
<text x="36.3" y="140.2">2</text>
<text x="89.7" y="140.2">1</text>
<text x="97.3" y="140.2">2</text>
<text x="253.5" y="141">2</text>
<text x="253.5" y="138.4">3</text>
<text x="260.1" y="148.1" transform="rotate(-90 260.1 148.1)">4</text>
<text x="262.6" y="148.1" transform="rotate(-90 262.6 148.1)">5</text>
<text x="19.3" y="177.3" transform="rotate(-90 19.3 177.3)">1</text>
<text x="44.7" y="177.3" transform="rotate(-90 44.7 177.3)">3</text>
<text x="70.1" y="177.3" transform="rotate(-90 70.1 177.3)">1</text>
<text x="94.2" y="177.3" transform="rotate(-90 94.2 177.3)">3</text>
<text x="117.1" y="177.3" transform="rotate(-90 117.1 177.3)">3</text>
<text x="138.7" y="177.3" transform="rotate(-90 138.7 177.3)">3</text>
<text x="162.8" y="177.3" transform="rotate(-90 162.8 177.3)">3</text>
<text x="19.3" y="184.9" transform="rotate(-90 19.3 184.9)">3</text>
<text x="19.8" y="182.1">2</text>
<text x="44.7" y="184.9" transform="rotate(-90 44.7 184.9)">1</text>
<text x="45.2" y="182.1">2</text>
<text x="70.1" y="184.9" transform="rotate(-90 70.1 184.9)">3</text>
<text x="70.6" y="182.1">2</text>
<text x="94.2" y="184.9" transform="rotate(-90 94.2 184.9)">1</text>
<text x="94.8" y="182.1">2</text>
<text x="117.1" y="184.9" transform="rotate(-90 117.1 184.9)">1</text>
<text x="117.6" y="182.1">2</text>
<text x="138.7" y="184.9" transform="rotate(-90 138.7 184.9)">1</text>
<text x="139.2" y="182.1">2</text>
<text x="162.8" y="184.9" transform="rotate(-90 162.8 184.9)">1</text>
<text x="163.3" y="182.1">2</text>
</g>
<g font-size="1.8" fill="#0f0f0f">
<text x="48.3" y="38">INST_ADC</text>
<text x="92.3" y="38">MIC_ADC</text>
<text x="48.3" y="45.6">FMT0</text>
<text x="48.3" y="53.2">PCM_S</text>
<text x="48.3" y="49.4">FMT1</text>
<text x="93.4" y="49.4">ADC_5V</text>
<text x="94.2" y="53.2">CLIP_L</text>
<text x="48.3" y="57">FS0</text>
<text x="94" y="57">CLIP_R</text>
<text x="236.2" y="59.6">STM_CLIP_L</text>
<text x="269.5" y="59.6">CLIP_L</text>
<text x="48.3" y="60.9">FS1</text>
<text x="48.3" y="64.7">FS2</text>
<text x="86.6" y="61">19 PCM_RST_n</text>
<text x="91.8" y="64.7">PCM_CLK</text>
<text x="148.6" y="60.9">RST_n</text>
<text x="189.7" y="65.9">STM_CLIP_R</text>
<text x="189.8" y="63.4">STM_CLIP_L</text>
<text x="236.2" y="62.1">STM_CLIP_R</text>
<text x="236.2" y="64.7">STM_PCM_RST_n</text>
<text x="265.1" y="64.7">PCM_RST_n</text>
<text x="269.3" y="62.1">CLIP_R</text>
<text x="48.3" y="68.5">HPFD</text>
<text x="93.8" y="68.5">I2S_WS</text>
<text x="183.7" y="68.6">9 STM_PCM_RST_n</text>
<text x="189.5" y="71">STM_I2S_WS</text>
<text x="236.2" y="69.7">STM_I2S_WS</text>
<text x="236.2" y="67.2">STM_PCM_CLK</text>
<text x="267" y="67.2">PCM_CLK</text>
<text x="269.1" y="69.7">I2S_WS</text>
<text x="93.1" y="72.3">I2S_CLK</text>
<text x="94.2" y="76.1">I2S_SD</text>
<text x="187.4" y="76.1">STM_PCM_CLK</text>
<text x="188.7" y="73.6">STM_I2S_CLK</text>
<text x="236.2" y="74.8">STM_I2S_SD</text>
<text x="236.2" y="72.3">STM_I2S_CLK</text>
<text x="268.3" y="72.3">I2S_CLK</text>
<text x="269.5" y="74.8">I2S_SD</text>
<text x="189.8" y="78.6">STM_I2S_SD</text>
<text x="192.4" y="88.8">USB_D_N</text>
<text x="192.5" y="91.3">USB_D_P</text>
<text x="204.5" y="104">RST_n</text>
<text x="246.4" y="106.6">RST_n</text>
<text x="50.8" y="118">ADC_5V</text>
<text x="111.8" y="118">ADC_5V</text>
<text x="52.1" y="130.7">MIC_ADC</text>
<text x="238.8" y="138.3">USB_D_P</text>
<text x="238.8" y="140.9">USB_D_N</text>
<text x="18.7" y="170.1">ADC_3V3</text>
<text x="44.1" y="170.1">ADC_3V3</text>
<text x="69.5" y="170.1">ADC_3V3</text>
<text x="93.6" y="170.1">ADC_3V3</text>
<text x="116.5" y="170.1">ADC_3V3</text>
<text x="138.1" y="170.1">ADC_3V3</text>
<text x="162.2" y="170.1">ADC_3V3</text>
<text x="25.9" y="180.2">FMT0</text>
<text x="51.3" y="180.2">FMT1</text>
<text x="75.2" y="180.2">PCM_S</text>
<text x="102.2" y="180.2">FS0</text>
<text x="125" y="180.2">FS1</text>
<text x="146.6" y="180.2">FS2</text>
<text x="169.2" y="180.2">HPFD</text>
</g>
<g font-size="1.8" fill="#009600">
<text x="36.8" y="76.1">ADC_3V3</text>
<text x="113" y="130.7">INST_ADC</text>
</g>
<g font-size="1.8" fill="#0000c2">
<text x="146.2" y="97.7">UART</text>
<text x="80" y="144.7">Schottkys &lt;0.3v drop</text>
<text x="17.8" y="153">Current Settings:</text>
<text x="17.8" y="155.1">I2S Mode</text>
<text x="17.8" y="157.1">Slave Mode</text>
<text x="17.8" y="159.1">Single Data Rate, Autodetect Clock</text>
<text x="17.8" y="161.2">High Pass Filter Enabled</text>
</g>
</svg>
